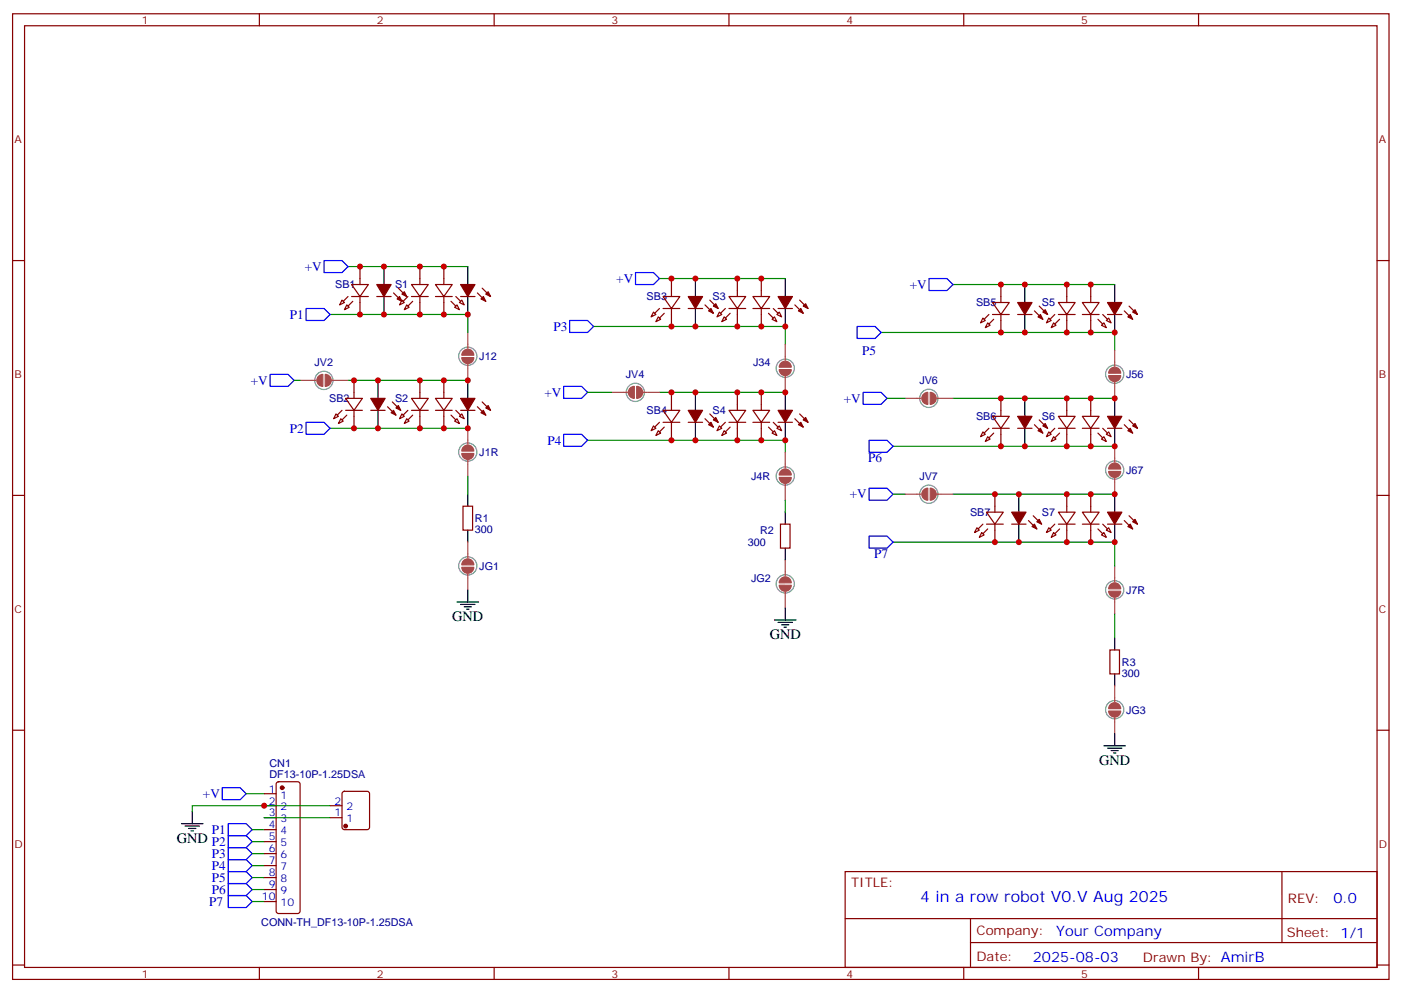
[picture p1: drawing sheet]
<svg xmlns="http://www.w3.org/2000/svg" width="413mm" height="292mm" viewBox="0 0 413 292" stroke-linecap="round" stroke-linejoin="round" font-family="sans-serif">
<g fill="none" stroke="#870000" stroke-width=".35">
<path d="M3.7 4.1h405.3v284.3h-405.3zM7.2 7.6h398.3v277.3h-398.3zM76.4 4.1v3.5M145.5 4.1v3.5M214.7 4.1v3.5M283.8 4.1v3.5M353 4.1v3.5M3.7 76.7h3.5M106 78.5v5.3M123.6 78.5v5.3M130.7 78.5v5.3M405.5 76.7h3.5"/>
<path d="M100.7 88.4l.7 .7-1.4 .7zM102.1 89.8l.7 .7-1.4 .7zM103.5 83.8h5l-2.5 3.5zM103.5 87.3h5M106 87.3v5.3M110.9 87.3h4.3M115.9 86.3l2.5 2.4M117.3 84.8l2.5 2.5M118.4 88.4l.7 .7-1.4 .7zM119.8 89.8l.7 .7-1.4 .7zM121.2 83.8h4.9l-2.5 3.5zM121.2 87.3h4.9"/>
<path d="M123.6 87.3v5.3M128.2 83.8h5l-2.5 3.5zM128.2 87.3h5M130.7 87.3v5.3M133.9 90.5l.7-.7 .7 1.4zM135.6 87.3h4.3M136 88.4l.7 1.4-1.4-.7zM140.6 86.3l2.5 2.4M142 84.8l2.5 2.5M192.4 91.9l.7 .7-1.4 .7zM193.9 93.3l.7 .7-1.5 .7zM195.3 87.3h4.9l-2.5 3.5z"/>
<path d="M195.3 90.8h4.9M197.7 82v5.3M197.7 90.8v5.3M202.7 90.8h4.2M207.6 89.8l2.5 2.5M209 88.4l2.5 2.4M211.8 91.9l.7 .7-1.4 .7zM213.3 93.3l.7 .7-1.5 .7zM214.7 87.3h4.9l-2.5 3.5zM214.7 90.8h4.9M217.1 82v5.3M217.1 90.8v5.3"/>
<path d="M221.7 87.3h5l-2.5 3.5zM221.7 90.8h5M224.2 82v5.3M224.2 90.8v5.3M227.4 94l.7-.7 .7 1.4zM228.8 92.6l.7-.7 .7 1.4zM229.1 90.8h4.3M234.1 89.8l2.4 2.5M235.5 88.4l2.4 2.4M289.5 93.7l.7 .7-1.5 .7zM290.9 95.1l.7 .7-1.4 .7zM292.3 89.1h4.9l-2.5 3.5z"/>
<path d="M292.3 92.6h4.9M294.7 83.8v5.3M294.7 92.6v5.3M299.7 92.6h4.2M304.6 91.5l2.5 2.5M306 90.1l2.5 2.5M308.9 93.7l.7 .7-1.4 .7zM310.3 95.1l.7 .7-1.4 .7zM311.7 89.1h4.9l-2.5 3.5zM311.7 92.6h4.9M314.1 83.8v5.3M314.1 92.6v5.3"/>
<path d="M318.7 89.1h5l-2.5 3.5zM318.7 92.6h5M321.2 83.8v5.3M321.2 92.6v5.3M324.4 95.8l.7-.7 .7 1.4zM325.8 94.4l.7-.7 .7 1.4zM326.1 92.6h4.3M331.1 91.5l2.5 2.5M332.5 90.1l2.5 2.5M101.8 117.3h4.9l-2.5 3.5zM104.2 112v5.3M114.1 119.8l2.5 2.4"/>
<path d="M115.5 118.4l2.5 2.4M121.2 117.3h4.9l-2.5 3.5zM123.6 112v5.3M128.2 117.3h5l-2.5 3.5zM130.7 112v5.3M140.6 119.8l2.5 2.4M142 118.4l2.5 2.4M197.7 115.5v5.3M217.1 115.5v5.3M224.2 115.5v5.3M294.7 117.3v5.3M314.1 117.3v5.3"/>
<path d="M321.2 117.3v5.3M99 121.9l.7 .7-1.5 .7zM100.4 123.3l.7 .7-1.4 .7zM101.8 120.8h4.9M104.2 120.8v5.3M109.2 120.8h4.2M118.4 121.9l.7 .7-1.4 .7zM119.8 123.3l.7 .7-1.4 .7zM121.2 120.8h4.9M123.6 120.8v5.3M128.2 120.8h5M130.7 120.8v5.3"/>
<path d="M133.9 124l.7-.7 .7 1.4zM135.6 120.8h4.3M136 121.9l.7 1.4-1.4-.7zM192.4 125.4l.7 .7-1.4 .7zM193.9 126.8l.7 .7-1.5 .7zM195.3 120.8h4.9l-2.5 3.6zM195.3 124.4h4.9M197.7 124.4v5.2M202.7 124.4h4.2M207.6 123.3l2.5 2.5M209 121.9l2.5 2.5M211.8 125.4l.7 .7-1.4 .7z"/>
<path d="M213.3 126.8l.7 .7-1.5 .7zM214.7 120.8h4.9l-2.5 3.6zM214.7 124.4h4.9M217.1 124.4v5.2M221.7 120.8h5l-2.5 3.6zM221.7 124.4h5M224.2 124.4v5.2M227.4 127.5l.7-.7 .7 1.4zM228.8 126.1l.7-.7 .7 1.4zM229.1 124.4h4.3M234.1 123.3l2.4 2.5M235.5 121.9l2.4 2.5"/>
<path d="M289.5 127.2l.7 .7-1.5 .7zM290.9 128.6l.7 .7-1.4 .7zM292.3 122.6h4.9l-2.5 3.5zM292.3 126.1h4.9M294.7 126.1v5.3M299.7 126.1h4.2M304.6 125.1l2.5 2.4M306 123.6l2.5 2.5M308.9 127.2l.7 .7-1.4 .7zM310.3 128.6l.7 .7-1.4 .7zM311.7 122.6h4.9l-2.5 3.5zM311.7 126.1h4.9"/>
<path d="M314.1 126.1v5.3M318.7 122.6h5l-2.5 3.5zM318.7 126.1h5M321.2 126.1v5.3M325.1 128.6l.7 1.4-1.4-.7zM326.1 126.1h4.3M326.5 127.2l.7 1.4-1.4-.7zM331.1 125.1l2.5 2.4M332.5 123.6l2.5 2.5M3.7 145.9h3.5M136.3 149h2.9v7.1h-2.9zM229.8 154.3h2.9v7.1h-2.9z"/>
<path d="M287.7 155.4l.7 .7-1.4 .7zM289.1 156.8l.7 .7-1.4 .7zM290.5 150.8h5l-2.5 3.5zM290.5 154.3h5M293 145.5v5.3M293 154.3v5.3M297.9 154.3h4.3M302.9 153.3l2.4 2.5M304.3 151.9l2.4 2.4M308.9 155.4l.7 .7-1.4 .7zM310.3 156.8l.7 .7-1.4 .7zM311.7 150.8h4.9l-2.5 3.5z"/>
<path d="M311.7 154.3h4.9M314.1 145.5v5.3M314.1 154.3v5.3M318.7 150.8h5l-2.5 3.5zM318.7 154.3h5M321.2 145.5v5.3M321.2 154.3v5.3M324.4 157.5l.7-.7 .7 1.4zM325.8 156.1l.7-.7 .7 1.4zM326.1 154.3h4.3M331.1 153.3l2.5 2.5M332.5 151.9l2.5 2.4"/>
<path d="M405.5 145.9h3.5M326.8 191.4h2.9v7h-2.9zM3.7 215h3.5M405.5 215h3.5M77.8 237.2h3.5M77.8 233.7h3.5M81.5 230.4l.5-.2h5.7l.5 .2 .2 .5v37.4l-.3 .5-.4 .2h-5.7l-.5-.2-.2-.5v-37.4zM97.2 237.2h3.5M101 233.2l.4-.2h6.7l.5 .2 .2 .5v9.9l-.2 .5-.5 .2h-6.7l-.5-.2-.2-.5v-9.9zM77.8 240.8h3.5M77.8 244.3h3.5M77.8 247.8h3.5"/>
<path d="M77.8 251.4h3.5M77.8 254.9h3.5M77.8 258.4h3.5M97.2 240.8h3.5M248.9 256.6h156.6v28.3h-156.6zM377.5 256.7v20.8M77.8 261.9h3.5M77.8 265.5h3.5M248.9 270.5h156.5M285.8 277.5h119.6M285.8 270.5v14.1M3.7 284.2h3.5"/>
<path d="M76.4 284.9v3.5M145.5 284.9v3.5M214.7 284.9v3.5M283.8 284.9v3.5M353 284.9v3.5M405.5 284.2h3.5"/>
</g>
<g fill="none" stroke="#000" stroke-width=".35">
<path d="M113.1 78.5v5.3M137.8 78.5v5.3M113.1 87.3v5.3M137.8 87.3v5.3M204.8 82v5.3M204.8 90.8v5.3M231.2 82v5.3M231.2 90.8v5.3M301.8 83.8v5.3M301.8 92.6v5.3M328.3 83.8v5.3M328.3 92.6v5.3"/>
<path d="M111.3 112v5.3M137.8 112v5.3M204.8 115.5v5.3M231.2 115.5v5.3M301.8 117.3v5.3M328.3 117.3v5.3M111.3 120.8v5.3M137.8 120.8v5.3M204.8 124.4v5.2M231.2 124.4v5.2M301.8 126.1v5.3M328.3 126.1v5.3"/>
<path d="M137.8 145.5v3.5M137.8 156.1v3.5M231.2 150.8v3.5M300 145.5v5.3M300 154.3v5.3M328.3 145.5v5.3M328.3 154.3v5.3M134.6 177.3h6.3M135.6 178h4.3M136.7 178.7h2.1M137.4 179.4h.7M137.8 173.7v3.6"/>
<path d="M231.2 161.4v3.5M231.2 179v3.6M228.1 182.6h6.3M229.1 183.3h4.3M230.2 184h2.1M230.9 184.7h.7M328.3 187.9v3.5M328.3 198.4v3.6M325.1 219.6h6.3M328.3 216.1v3.5M56.6 239v3.5M326.1 220.3h4.3"/>
<path d="M327.2 221h2.1M327.9 221.7h.7M53.4 242.5h6.4M54.5 243.2h4.2M55.6 243.9h2.1M56.3 244.7h.7"/>
</g>
<g fill="none" stroke="#008700" stroke-width=".35">
<path d="M102.5 78.5h35.3M97.2 92.6h40.6v5.3M174.8 96.1h56.4v5.3M194.2 82h37M259.5 97.9h68.8v5.3M280.6 83.8h47.7M86.6 112h1.8M102.5 112h35.3M173 115.5h7.1M194.2 115.5h37M261.2 117.3h5.3M280.6 117.3h47.7"/>
<path d="M97.2 126.1h40.6M173 129.6h58.2v3.6M263 131.4h65.3M137.8 140.2v5.3M231.2 147.3v3.5M263 159.6h65.3v7.1M263 145.5h3.5M280.6 145.5h47.7M328.3 180.8v7.1M72.5 233.7h5.3M97.2 237.2h-40.6v1.8M74.3 258.4h3.5"/>
<path d="M74.3 254.9h3.5M74.3 251.4h3.5M74.3 247.8h3.5M74.3 244.3h3.5M77.8 240.8h19.4M74.3 265.5h3.5M74.3 261.9h3.5"/>
</g>
<g fill="#870000" stroke="#870000" stroke-width=".35">
<path d="M134.2 87.3l1.4 1.4z"/>
<path d="M132.8 88.7l1.4 1.4z"/>
<path d="M134.2 120.8l1.4 1.4z"/>
<path d="M132.8 122.2l1.4 1.4z"/>
<path d="M227.7 90.8l1.4 1.5z"/>
<path d="M226.3 92.3l1.4 1.4z"/>
<path d="M227.7 124.4l1.4 1.4z"/>
<path d="M226.3 125.8l1.4 1.4z"/>
<path d="M324.7 126.1l1.4 1.4z"/>
<path d="M323.3 127.5l1.4 1.4z"/>
<path d="M324.7 154.3l1.4 1.5z"/>
<path d="M323.3 155.8l1.4 1.4z"/>
<path d="M324.7 92.6l1.4 1.4z"/>
<path d="M323.3 94l1.4 1.4z"/>
<path d="M135.6 83.8h4.3l-2.1 3.5z"/>
<path d="M141.6 88l.7-.7 .8 1.4z"/>
<path d="M143.1 86.6l.7-.7 .7 1.4z"/>
<path d="M135.6 117.3h4.3l-2.1 3.5z"/>
<path d="M141.6 121.5l.7-.7 .8 1.4z"/>
<path d="M143.1 120.1l.7-.7 .7 1.4z"/>
<path d="M229.1 87.3h4.3l-2.2 3.5z"/>
<path d="M235.1 91.5l.7-.7 .7 1.5z"/>
<path d="M236.5 90.1l.7-.7 .7 1.4z"/>
<path d="M229.1 120.8h4.3l-2.2 3.6z"/>
<path d="M235.1 125.1l.7-.7 .7 1.4z"/>
<path d="M236.5 123.6l.7-.7 .7 1.5z"/>
<path d="M326.1 89.1h4.3l-2.1 3.5z"/>
<path d="M332.1 93.3l.7-.7 .8 1.4z"/>
<path d="M334.3 91.2l.7 1.4-1.4-.7z"/>
<path d="M326.1 122.6h4.3l-2.1 3.5z"/>
<path d="M332.1 126.8l.7-.7 .8 1.4z"/>
<path d="M333.6 125.4l.7-.7 .7 1.4z"/>
<path d="M326.1 150.8h4.3l-2.1 3.5z"/>
<path d="M332.1 155l.7-.7 .8 1.5z"/>
<path d="M334.3 152.9l.7 1.4-1.4-.7z"/>
<path d="M120.1 87.3l-1.4 1.4z"/>
<path d="M121.5 88.7l-1.4 1.4z"/>
<path d="M120.1 120.8l-1.4 1.4z"/>
<path d="M120.1 123.6l1.4-1.4z"/>
<path d="M213.6 90.8l-1.4 1.5z"/>
<path d="M215 92.3l-1.4 1.4z"/>
<path d="M213.6 124.4l-1.4 1.4z"/>
<path d="M215 125.8l-1.4 1.4z"/>
<path d="M310.6 92.6l-1.4 1.4z"/>
<path d="M310.6 95.4l1.4-1.4z"/>
<path d="M310.6 126.1l-1.4 1.4z"/>
<path d="M310.6 128.9l1.4-1.4z"/>
<path d="M310.6 154.3l-1.4 1.5z"/>
<path d="M310.6 157.2l1.4-1.4z"/>
<path d="M110.9 83.8h4.3l-2.1 3.5z"/>
<path d="M117.7 87.3l.7 1.4-1.5-.7z"/>
<path d="M118.4 86.6l.7-.7 .7 1.4z"/>
<path d="M102.5 87.3l-1.4 1.4z"/>
<path d="M102.5 90.1l1.4-1.4z"/>
<path d="M100.7 120.8l-1.4 1.4z"/>
<path d="M100.7 123.6l1.4-1.4z"/>
<path d="M109.2 117.3h4.2l-2.1 3.5z"/>
<path d="M115.9 120.8l.7 1.4-1.4-.7z"/>
<path d="M116.6 120.1l.7-.7 .7 1.4z"/>
<path d="M192.8 92.3l1.4-1.5z"/>
<path d="M195.6 92.3l-1.4 1.4z"/>
<path d="M202.7 87.3h4.2l-2.1 3.5z"/>
<path d="M208.7 91.5l.7-.7 .7 1.5z"/>
<path d="M210.1 90.1l.7-.7 .7 1.4z"/>
<path d="M194.2 124.4l-1.4 1.4z"/>
<path d="M195.6 125.8l-1.4 1.4z"/>
<path d="M202.7 120.8h4.2l-2.1 3.6z"/>
<path d="M208.7 125.1l.7-.7 .7 1.4z"/>
<path d="M210.1 123.6l.7-.7 .7 1.5z"/>
<path d="M291.2 92.6l-1.4 1.4z"/>
<path d="M292.6 94l-1.4 1.4z"/>
<path d="M299.7 89.1h4.2l-2.1 3.5z"/>
<path d="M305.7 93.3l.7-.7 .7 1.4z"/>
<path d="M307.1 91.9l.7-.7 .7 1.4z"/>
<path d="M291.2 126.1l-1.4 1.4z"/>
<path d="M292.6 127.5l-1.4 1.4z"/>
<path d="M299.7 122.6h4.2l-2.1 3.5z"/>
<path d="M305.7 126.8l.7-.7 .7 1.4z"/>
<path d="M307.1 125.4l.7-.7 .7 1.4z"/>
<path d="M289.5 154.3l-1.5 1.5z"/>
<path d="M290.9 155.8l-1.4 1.4z"/>
<path d="M297.9 150.8h4.3l-2.2 3.5z"/>
<path d="M303.9 155l.7-.7 .7 1.5z"/>
<path d="M305.3 153.6l.7-.7 .7 1.4z"/>
<circle cx="101.8" cy="243.2" r=".53"/>
<circle cx="83.1" cy="232" r=".53"/>
</g>
<g fill="none" stroke="#828282" stroke-width=".35">
<circle cx="95.4" cy="112" r="2.69"/>
<circle cx="137.8" cy="104.9" r="2.69"/>
<circle cx="187.1" cy="115.5" r="2.69"/>
<circle cx="231.2" cy="108.4" r="2.69"/>
<circle cx="273.5" cy="117.3" r="2.69"/>
<circle cx="328.3" cy="110.2" r="2.69"/>
<circle cx="137.8" cy="133.1" r="2.69"/>
<circle cx="328.3" cy="138.4" r="2.69"/>
<circle cx="231.2" cy="140.2" r="2.69"/>
<circle cx="273.5" cy="145.5" r="2.69"/>
<circle cx="137.8" cy="166.6" r="2.69"/>
<circle cx="231.2" cy="171.9" r="2.69"/>
<circle cx="328.3" cy="173.7" r="2.69"/>
<circle cx="328.3" cy="209" r="2.69"/>
</g>
<g fill="none" stroke="#a64a4a" stroke-width=".35">
<path d="M137.8 97.9v4.7M88.4 112h4.7M97.7 112h1.2M99 112h3.5M137.8 107.2v1.2M137.8 108.5v3.5M180.1 115.5h4.7M189.4 115.5h1.2M190.7 115.5h3.5M231.2 101.4v4.7M231.2 110.7v1.3M231.2 112.1v3.4"/>
<path d="M266.5 117.3h4.7M275.8 117.3h1.3M277.2 117.3h3.4M328.3 103.2v4.7M328.3 112.5v1.2M328.3 113.8v3.5M137.8 126.1v4.7M137.8 135.4v1.2M137.8 136.8v3.4M231.2 133.2v4.7M328.3 131.4v4.7M137.8 159.6v4.7"/>
<path d="M231.2 142.5v1.2M231.2 143.8v3.5M266.5 145.5h4.7M275.8 145.5h1.3M277.2 145.5h3.4M328.3 140.7v1.2M328.3 142v3.5M137.8 168.9v1.3M137.8 170.3v3.4M231.2 164.9v4.7M231.2 174.2v1.3M231.2 175.6v3.4"/>
<path d="M328.3 166.7v4.7M328.3 176v1.2M328.3 177.3v3.5M328.3 202v4.7M328.3 211.3v1.2M328.3 212.6v3.5"/>
</g>
<g fill="#a64a4a" stroke="#a64a4a" stroke-width=".35">
<path d="M136 105.3h3.5a1.76 1.76 0 0 1-1.7 1.8 1.76 1.76 0 0 1-1.8-1.8z"/>
<path d="M136.5 103.4a1.76 1.76 0 0 1 1.9-.4 1.76 1.76 0 0 1 1.1 1.6h-3.5z"/>
<path d="M136 133.5h3.5a1.76 1.76 0 0 1-1.7 1.8 1.76 1.76 0 0 1-1.8-1.8z"/>
<path d="M136.5 131.6a1.76 1.76 0 0 1 1.9-.4 1.76 1.76 0 0 1 1.1 1.6h-3.5z"/>
<path d="M229.5 108.8h3.5a1.76 1.76 0 0 1-1.8 1.8 1.76 1.76 0 0 1-1.7-1.8z"/>
<path d="M230 106.9a1.76 1.76 0 0 1 1.9-.4 1.76 1.76 0 0 1 1.1 1.6h-3.5z"/>
<path d="M229.5 140.6h3.5a1.76 1.76 0 0 1-1.8 1.7 1.76 1.76 0 0 1-1.7-1.7z"/>
<path d="M230 138.6a1.76 1.76 0 0 1 1.9-.4 1.76 1.76 0 0 1 1.1 1.7h-3.5z"/>
<path d="M326.5 110.6h3.5a1.76 1.76 0 0 1-1.7 1.8 1.76 1.76 0 0 1-1.8-1.8z"/>
<path d="M327 108.6a1.76 1.76 0 0 1 1.9-.3 1.76 1.76 0 0 1 1.1 1.6h-3.5z"/>
<path d="M326.5 138.8h3.5a1.76 1.76 0 0 1-1.7 1.8 1.76 1.76 0 0 1-1.8-1.8z"/>
<path d="M327 136.9a1.76 1.76 0 0 1 1.9-.4 1.76 1.76 0 0 1 1.1 1.6h-3.5z"/>
<path d="M326.5 174.1h3.5a1.76 1.76 0 0 1-1.7 1.8 1.76 1.76 0 0 1-1.8-1.8z"/>
<path d="M327 172.1a1.76 1.76 0 0 1 1.9-.3 1.76 1.76 0 0 1 1.1 1.6h-3.5z"/>
<path d="M326.5 209.4h3.5a1.76 1.76 0 0 1-1.7 1.7 1.76 1.76 0 0 1-1.8-1.7z"/>
<path d="M327 207.4a1.76 1.76 0 0 1 1.9-.4 1.76 1.76 0 0 1 1.1 1.7h-3.5z"/>
<path d="M136 167h3.5a1.76 1.76 0 0 1-1.7 1.8 1.76 1.76 0 0 1-1.8-1.8z"/>
<path d="M136.5 165.1a1.76 1.76 0 0 1 1.9-.4 1.76 1.76 0 0 1 1.1 1.6h-3.5z"/>
<path d="M229.5 172.3h3.5a1.76 1.76 0 0 1-1.8 1.8 1.76 1.76 0 0 1-1.7-1.8z"/>
<path d="M230 170.4a1.76 1.76 0 0 1 1.9-.4 1.76 1.76 0 0 1 1.1 1.6h-3.5z"/>
<path d="M95.8 110.2a1.76 1.76 0 0 1 1.7 1.8 1.76 1.76 0 0 1-1.7 1.8z"/>
<path d="M93.8 110.8l1.3-.6v3.6a1.76 1.76 0 0 1-1.7-1.1 1.76 1.76 0 0 1 .4-1.9z"/>
<path d="M187.5 113.8a1.76 1.76 0 0 1 1.8 1.7 1.76 1.76 0 0 1-1.8 1.8z"/>
<path d="M185.5 114.3l1.3-.5v3.5a1.76 1.76 0 0 1-1.6-1.1 1.76 1.76 0 0 1 .3-1.9z"/>
<path d="M273.9 115.5a1.76 1.76 0 0 1 1.8 1.8 1.76 1.76 0 0 1-1.8 1.8z"/>
<path d="M272 116.1l1.2-.6v3.6a1.76 1.76 0 0 1-1.6-1.1 1.76 1.76 0 0 1 .4-1.9z"/>
<path d="M273.9 143.8a1.76 1.76 0 0 1 1.8 1.7 1.76 1.76 0 0 1-1.8 1.8z"/>
<path d="M272 144.3l1.2-.5v3.5a1.76 1.76 0 0 1-1.6-1.1 1.76 1.76 0 0 1 .4-1.9z"/>
</g>
<g fill="none" stroke="#00f" stroke-width=".35">
<path d="M95.4 76.7h5.3l1.8 1.8-1.8 1.8h-5.3zM90.1 90.8h5.3l1.8 1.8-1.8 1.8h-5.3zM167.7 94.4h5.3l1.8 1.7-1.8 1.8h-5.3zM187.1 80.3h5.3l1.8 1.7-1.8 1.8h-5.3zM252.4 96.1h5.3l1.8 1.8-1.8 1.8h-5.3zM273.6 82h5.3l1.7 1.8-1.7 1.7h-5.3zM79.6 110.2h5.2l1.8 1.8-1.8 1.8h-5.2zM166 113.8h5.3l1.7 1.7-1.7 1.8h-5.3zM254.2 115.5h5.3l1.7 1.8-1.7 1.8h-5.3zM90.1 124.4h5.3l1.8 1.7-1.8 1.8h-5.3zM166 127.9h5.3l1.7 1.7-1.7 1.8h-5.3zM255.9 129.6h5.3l1.8 1.8-1.8 1.8h-5.3z"/>
<path d="M255.9 157.9h5.3l1.8 1.7-1.8 1.8h-5.3zM255.9 143.8h5.3l1.8 1.7-1.8 1.8h-5.3zM65.4 232h5.3l1.8 1.7-1.8 1.8h-5.3zM67.2 256.6h5.3l1.8 1.8-1.8 1.8h-5.3zM67.2 253.1h5.3l1.8 1.8-1.8 1.7h-5.3zM67.2 249.6h5.3l1.8 1.8-1.8 1.7h-5.3zM67.2 246.1h5.3l1.8 1.7-1.8 1.8h-5.3zM67.2 242.5h5.3l1.8 1.8-1.8 1.8h-5.3zM67.2 263.7h5.3l1.8 1.8-1.8 1.7h-5.3zM67.2 260.2h5.3l1.8 1.7-1.8 1.8h-5.3z"/>
</g>
<g fill="#c00">
<circle cx="130.7" cy="78.5" r=".88"/>
<circle cx="130.7" cy="92.6" r=".88"/>
<circle cx="224.2" cy="115.5" r=".88"/>
<circle cx="224.2" cy="129.6" r=".88"/>
<circle cx="321.2" cy="145.5" r=".88"/>
<circle cx="321.2" cy="83.8" r=".88"/>
<circle cx="321.2" cy="97.9" r=".88"/>
<circle cx="224.2" cy="82" r=".88"/>
<circle cx="224.2" cy="96.1" r=".88"/>
<circle cx="137.8" cy="92.6" r=".88"/>
<circle cx="137.8" cy="112" r=".88"/>
<circle cx="130.7" cy="112" r=".88"/>
<circle cx="130.7" cy="126.1" r=".88"/>
<circle cx="137.8" cy="126.1" r=".88"/>
<circle cx="231.2" cy="96.1" r=".88"/>
<circle cx="231.2" cy="115.5" r=".88"/>
<circle cx="328.3" cy="117.3" r=".88"/>
<circle cx="321.2" cy="117.3" r=".88"/>
<circle cx="321.2" cy="131.4" r=".88"/>
<circle cx="328.3" cy="131.4" r=".88"/>
<circle cx="328.3" cy="145.5" r=".88"/>
<circle cx="328.3" cy="97.9" r=".88"/>
<circle cx="321.2" cy="159.6" r=".88"/>
<circle cx="328.3" cy="159.6" r=".88"/>
<circle cx="123.6" cy="92.6" r=".88"/>
<circle cx="123.6" cy="126.1" r=".88"/>
<circle cx="217.1" cy="96.1" r=".88"/>
<circle cx="217.1" cy="129.6" r=".88"/>
<circle cx="314.1" cy="97.9" r=".88"/>
<circle cx="314.1" cy="131.4" r=".88"/>
<circle cx="314.1" cy="159.6" r=".88"/>
<circle cx="123.6" cy="78.5" r=".88"/>
<circle cx="123.6" cy="112" r=".88"/>
<circle cx="217.1" cy="82" r=".88"/>
<circle cx="217.1" cy="115.5" r=".88"/>
<circle cx="314.1" cy="83.8" r=".88"/>
<circle cx="314.1" cy="117.3" r=".88"/>
<circle cx="231.2" cy="129.6" r=".88"/>
<circle cx="314.1" cy="145.5" r=".88"/>
<circle cx="113.1" cy="78.5" r=".88"/>
<circle cx="113.1" cy="92.6" r=".88"/>
<circle cx="106" cy="92.6" r=".88"/>
<circle cx="106" cy="78.5" r=".88"/>
<circle cx="104.2" cy="126.1" r=".88"/>
<circle cx="104.2" cy="112" r=".88"/>
<circle cx="111.3" cy="112" r=".88"/>
<circle cx="111.3" cy="126.1" r=".88"/>
<circle cx="197.7" cy="96.1" r=".88"/>
<circle cx="197.7" cy="82" r=".88"/>
<circle cx="204.8" cy="82" r=".88"/>
<circle cx="204.8" cy="96.1" r=".88"/>
<circle cx="197.7" cy="129.6" r=".88"/>
<circle cx="197.7" cy="115.5" r=".88"/>
<circle cx="204.8" cy="115.5" r=".88"/>
<circle cx="204.8" cy="129.6" r=".88"/>
<circle cx="294.7" cy="97.9" r=".88"/>
<circle cx="294.7" cy="83.8" r=".88"/>
<circle cx="301.8" cy="83.8" r=".88"/>
<circle cx="301.8" cy="97.9" r=".88"/>
<circle cx="294.7" cy="131.4" r=".88"/>
<circle cx="294.7" cy="117.3" r=".88"/>
<circle cx="301.8" cy="117.3" r=".88"/>
<circle cx="301.8" cy="131.4" r=".88"/>
<circle cx="293" cy="159.6" r=".88"/>
<circle cx="293" cy="145.5" r=".88"/>
<circle cx="300" cy="145.5" r=".88"/>
<circle cx="300" cy="159.6" r=".88"/>
<circle cx="77.8" cy="237.2" r=".88"/>
</g>
<text font-size="4.6" fill="#00f" x="271" y="265.7">4 in a row robot V0.V Aug 2025</text>
<g font-size="4.2">
<text x="133.2" y="182.9">GND</text>
<text x="226.7" y="188.2">GND</text>
<text x="323.7" y="225.2">GND</text>
<text x="52" y="248.2">GND P2</text>
</g>
<g font-size="4.2" fill="#00f">
<text x="392.7" y="265.9">0.0</text>
<text x="311.1" y="275.5">Your Company</text>
<text x="304.1" y="283.3">2025-08-03</text>
</g>
<g font-size="3.9" fill="#00f">
<text x="89.8" y="79.7">+V</text>
<text x="181.5" y="83.3">+V</text>
<text x="267.9" y="85">+V</text>
<text x="85.4" y="93.9">P1</text>
<text x="163" y="97.4">P3</text>
<text x="253.9" y="104.4">P5</text>
<text x="73.9" y="113.3">+V</text>
<text x="160.3" y="116.8">+V</text>
<text x="248.5" y="118.6">+V</text>
<text x="85.4" y="127.4">P2</text>
<text x="161.2" y="130.9">P4</text>
<text x="255.6" y="136.2">P6</text>
<text x="250.3" y="146.8">+V</text>
<text x="257.4" y="164.4">P7</text>
<text x="59.8" y="235">+V</text>
<text x="62.4" y="245.6">P1</text>
<text x="62.4" y="256.1">P4</text>
<text x="62.4" y="252.6">P3</text>
<text x="62.4" y="263.2">P6</text>
<text x="62.4" y="259.7">P5</text>
<text x="61.6" y="266.8">P7</text>
</g>
<g font-size="3.9" fill="#800">
<text x="250.6" y="261.2">TITLE:</text>
<text x="379.3" y="265.9">REV:</text>
<text x="287.6" y="275.4">Company:</text>
<text x="378.9" y="276">Sheet: 1/1</text>
<text x="287.6" y="283.1">Date:</text>
<text x="336.6" y="283.2">Drawn By: AmirB</text>
</g>
<g font-size="3.2" fill="#800">
<text x="41.8" y="7.1">1</text>
<text x="110.9" y="7.1">2</text>
<text x="180.1" y="7.1">3</text>
<text x="249.2" y="7.1">4</text>
<text x="318.4" y="7.1">5</text>
<text x="4.2" y="42.2">A</text>
<text x="406" y="42.2">A</text>
<text x="4.2" y="111.3">B</text>
<text x="406" y="111.3">B</text>
<text x="4.2" y="180.4">C</text>
<text x="406" y="180.4">C</text>
<text x="4.2" y="249.6">D</text>
<text x="406" y="249.6">D</text>
<text x="41.8" y="287.9">1</text>
<text x="110.9" y="287.9">2</text>
<text x="180.1" y="287.9">3</text>
<text x="249.2" y="287.9">4</text>
<text x="318.4" y="287.9">5</text>
</g>
<g font-size="3.2" fill="#000080">
<text x="98.7" y="84.9">SB1</text>
<text x="116.3" y="84.9">S1</text>
<text x="190.4" y="88.5">SB3</text>
<text x="209.8" y="88.5">S3</text>
<text x="287.4" y="90.2">SB5</text>
<text x="306.8" y="90.2">S5</text>
<text x="92.6" y="107.8">JV2</text>
<text x="141.2" y="106.1">J12</text>
<text x="221.7" y="107.9">J34</text>
<text x="184.3" y="111.4">JV4</text>
<text x="270.7" y="113.1">JV6</text>
<text x="331.7" y="111.4">J56</text>
<text x="96.9" y="118.4">SB2</text>
<text x="116.3" y="118.4">S2</text>
<text x="190.4" y="122">SB4</text>
<text x="209.8" y="122">S4</text>
<text x="287.4" y="123.7">SB6</text>
<text x="306.8" y="123.7">S6</text>
<text x="141.2" y="134.3">J1R</text>
<text x="221.2" y="141.3">J4R</text>
<text x="270.7" y="141.4">JV7</text>
<text x="331.7" y="139.6">J67</text>
<text x="139.9" y="153.7">R1</text>
<text x="285.7" y="152">SB7</text>
<text x="306.8" y="152">S7</text>
<text x="139.9" y="156.9">300</text>
<text x="220.2" y="160.8">300</text>
<text x="223.9" y="157.2">R2</text>
<text x="141.2" y="167.9">JG1</text>
<text x="221.2" y="171.4">JG2</text>
<text x="331.7" y="174.9">J7R</text>
<text x="330.4" y="196">R3</text>
<text x="330.4" y="199.3">300</text>
<text x="331.7" y="210.2">JG3</text>
<text x="79.4" y="226">CN1</text>
<text x="79.4" y="229.1">DF13-10P-1.25DSA</text>
<text x="77" y="272.5">CONN-TH_DF13-10P-1.25DSA</text>
</g>
<g font-size="3.2" fill="#00f">
<text x="79.1" y="233.4">1</text>
<text x="79.1" y="236.9">2</text>
<text x="82.6" y="235.1">1</text>
<text x="82.6" y="238.7">2</text>
<text x="98.5" y="236.9">2</text>
<text x="102" y="238.7">2</text>
<text x="79.1" y="240.4">3</text>
<text x="79.1" y="243.9">4</text>
<text x="82.6" y="242.2">3</text>
<text x="82.6" y="245.7">4</text>
<text x="98.5" y="240.4">1</text>
<text x="102" y="242.2">1</text>
<text x="79.1" y="247.5">5</text>
<text x="79.1" y="251">6</text>
<text x="82.6" y="249.2">5</text>
<text x="79.1" y="254.5">7</text>
<text x="82.6" y="252.8">6</text>
<text x="82.6" y="256.3">7</text>
<text x="79.1" y="258.1">8</text>
<text x="79.1" y="261.6">9</text>
<text x="82.6" y="259.8">8</text>
<text x="82.6" y="263.3">9</text>
<text x="77.1" y="265.1">10</text>
<text x="82.6" y="266.9">10</text>
</g>
</svg>
